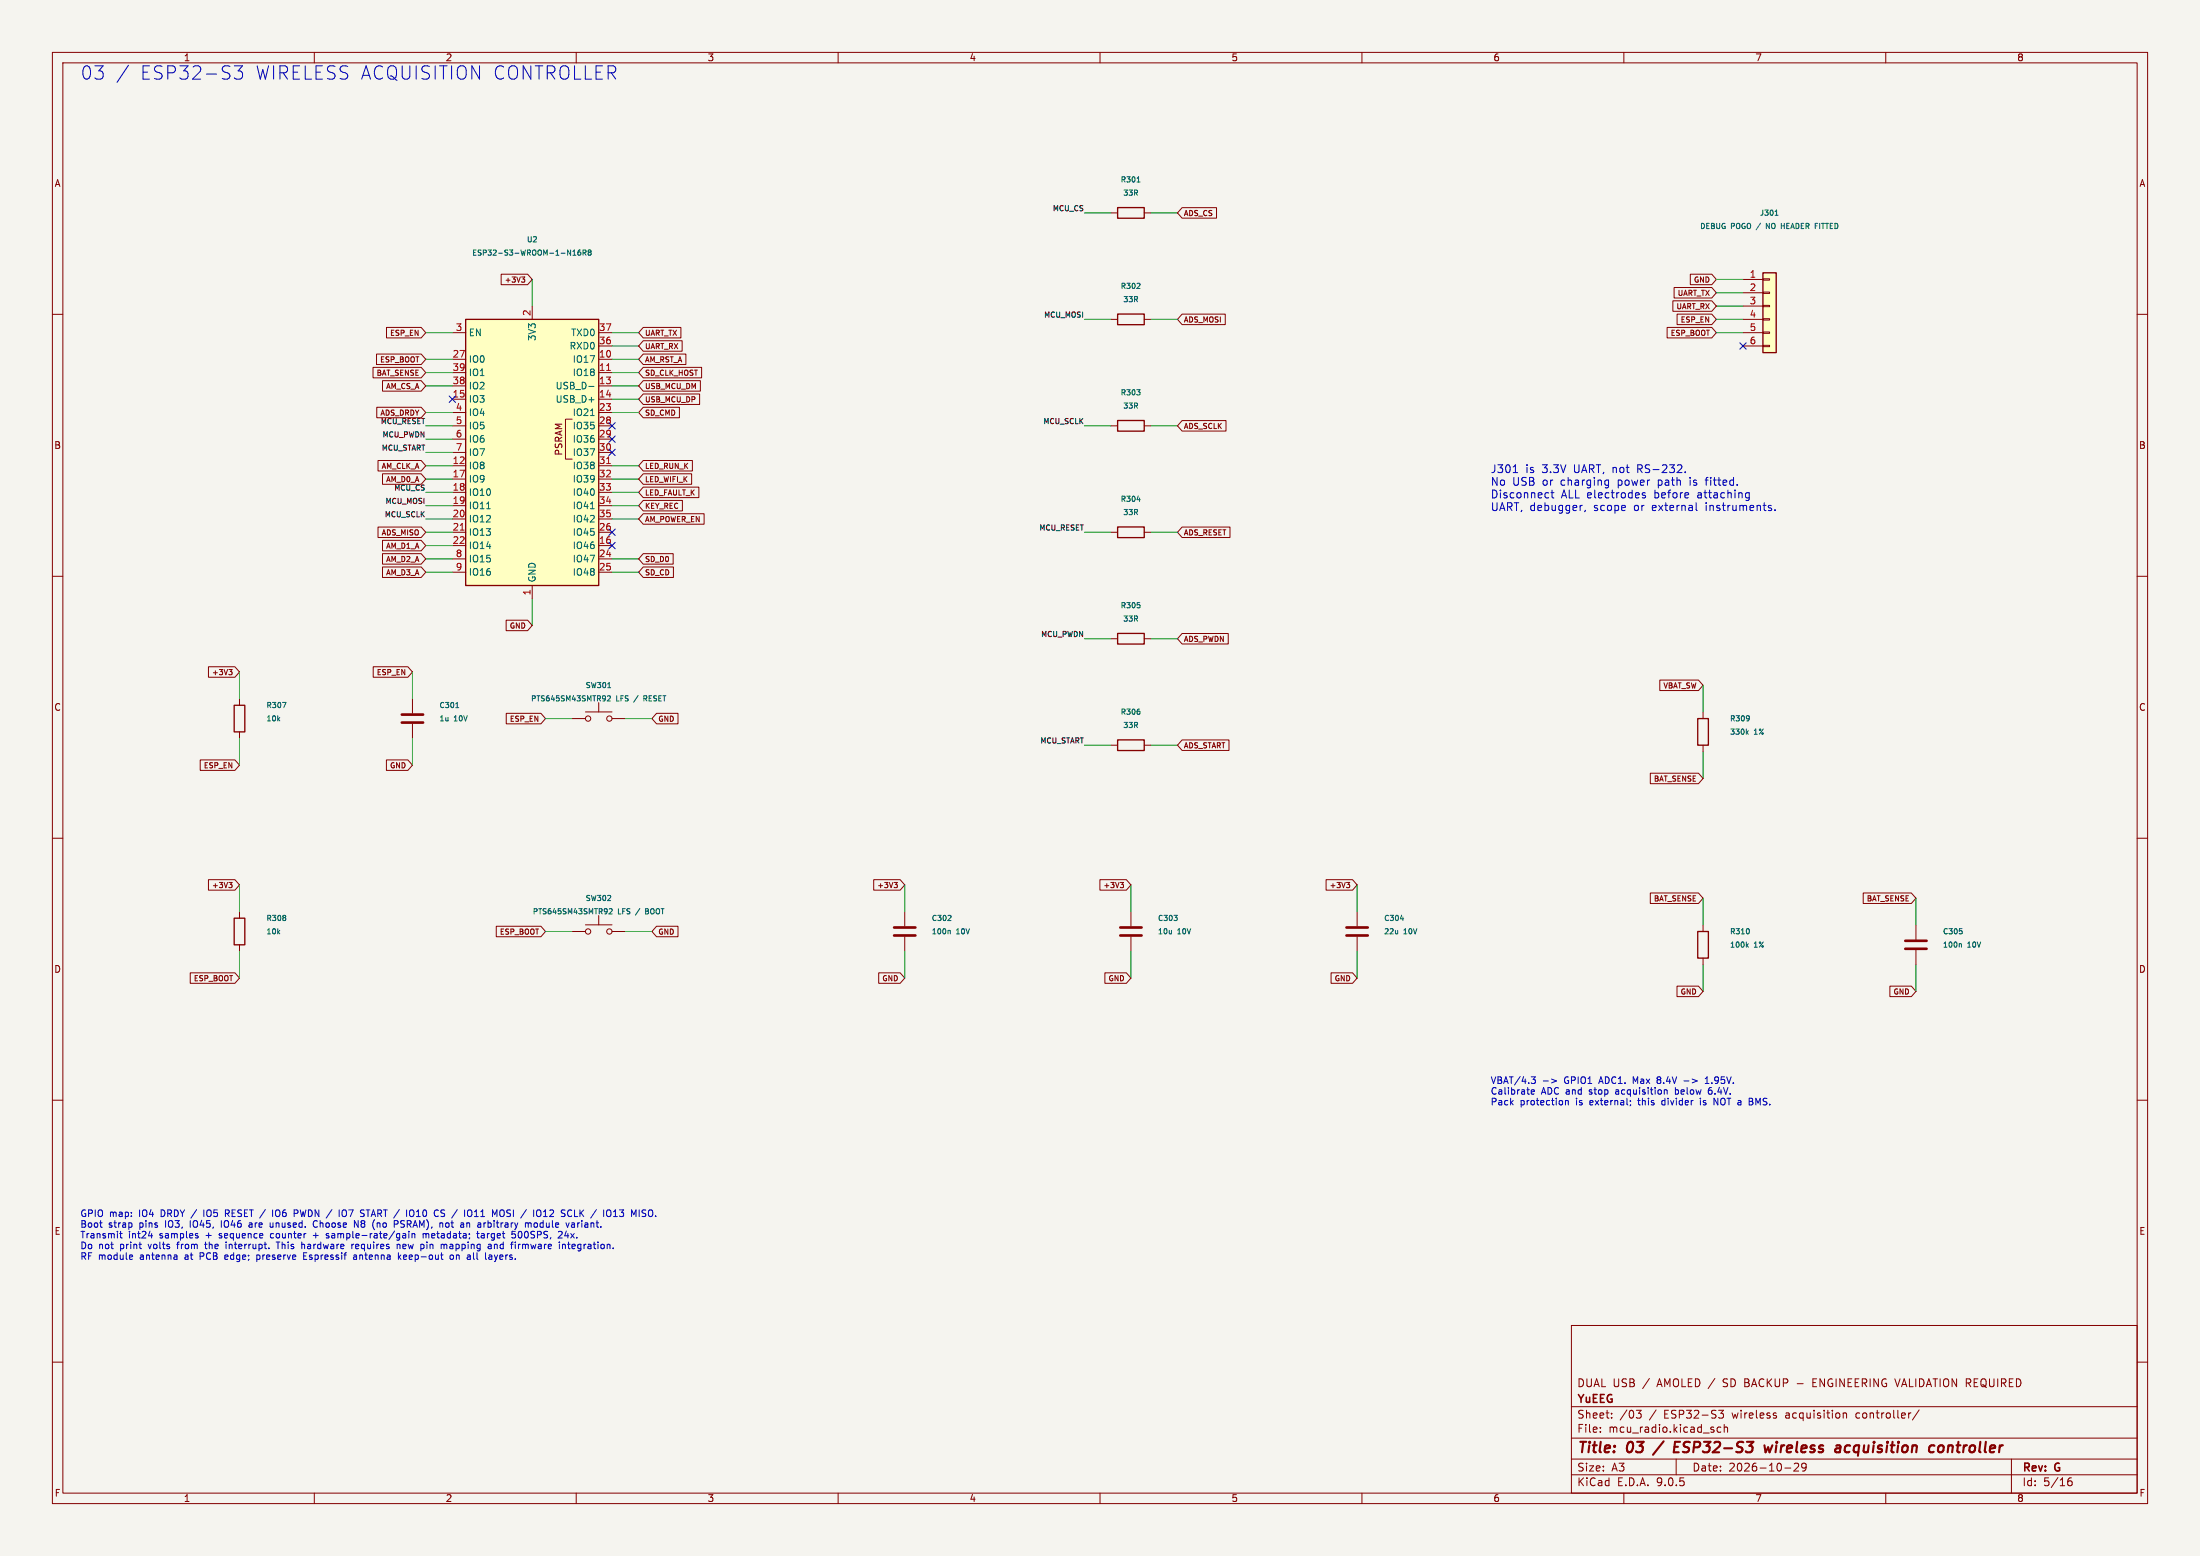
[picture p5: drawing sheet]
<svg xmlns="http://www.w3.org/2000/svg" width="420mm" height="297mm" viewBox="0 0 420 297" stroke-linecap="round" stroke-linejoin="round" font-family="sans-serif">
<path d="M0 0h420v297h-420z" fill="#f5f4ef" stroke="#f5f4ef" stroke-width=".19"/>
<g fill="none" stroke="#840000" stroke-width=".19">
<path d="M10 10h400v277h-400zM12 12h396v273h-396zM60 10v2M110 10v2M160 10v2M210 10v2M260 10v2M310 10v2M360 10v2M10 60h2M212.1 61h1.3M218.4 61h1.3"/>
<path d="M408 60h2M212.1 81.3h1.3M218.4 81.3h1.3M10 110h2M408 110h2M109.2 137.2h2.6M111.8 135.9h5M114.3 134.1v1.8M116.8 137.2h2.6M10 160h2M212.1 142.2h1.3M218.4 142.2h1.3"/>
<path d="M408 160h2M45.7 174v1.3M109.2 177.8h2.6M111.8 176.5h5M114.3 174.8v1.7M116.8 177.8h2.6M172.7 174v2.8M172.7 178.8v2.8M215.9 174v2.8M215.9 178.8v2.8M45.7 180.3v1.3M10 210h2"/>
<path d="M408 210h2M300 253h108v32h-108zM10 260h2M300 278.5h108M300 274.5h108M300 268.5h108M305.5 273.2v.2M305.5 272.5v.1M307.7 270.5v.2M307.7 269.8v.1M312.4 269.2h.9l-.5 .6 .4 .1 .1 .5-.3 .3h-.4M320 278.5v3"/>
<path d="M328.1 269.2h.9l-.5 .6 .4 .1v.6l-.2 .2-.5-.1M328.5 272.5l-.4-.1-.3 .3 .1 .6h.6M329.2 272.5l.2-.1 .3 .1 .1 .9M329.2 271.9v1.5M342.5 279.4l.6-.1 .2 .1 .1 .3-1 1.1h1M343.1 264.1h1.1M344.8 279.9l-.3 .3h-.3l-.3-.3 .2-.5 .4-.1 .2 .1a.99 .99 0 0 1-.3 1.4h-.3M346.1 263.9h.5M346.8 263.2h-.7v1.5h.7M351.9 269.7v1M351.9 269.8l.2-.1 .3 .1 .1 .9M364.7 269.7h.1"/>
<path d="M366.4 269.1l-1.3 1.9M384 278.5v6.5M408 260h2M60 285v2M110 285v2M160 285v2M210 285v2M260 285v2M300 281.5h108M310 285v2M340.7 280.2h1.2M360 285v2"/>
<path d="M394.7 282.9l.3-.2h.4l.2 .2v.4l-.3 .3-.4-.1-.2-.2M395.4 282.1a.59 .59 0 0 0-.7 .6"/>
<circle cx="112.3" cy="137.2" r=".51"/>
<circle cx="116.3" cy="137.2" r=".51"/>
<circle cx="112.3" cy="177.8" r=".51"/>
<circle cx="116.3" cy="177.8" r=".51"/>
</g>
<path d="M317.6 275.1l-2 2.6M319.7 276.2h.6M320.7 275.2h-.9l-.3 2h1M336.8 275.9l.2 1.3 .5-.9 .3 .9 .6-1.3M353 275.9a.66 .66 0 0 0-.8 .4v.7l.3 .2h.4M370.1 276.1a.52 .52 0 0 1 .6-.2 .52 .52 0 0 1 .4 .4l-.1 .5a.55 .55 0 0 1-.5 .4 .55 .55 0 0 1-.5-.4z" fill="none" stroke="#840000" stroke-width=".4"/>
<path d="M213.4 59.9h5v2.1h-5zM213.4 80.3h5v2h-5zM213.4 141.2h5v2.1h-5zM44.7 175.3h2v5h-2z" fill="none" stroke="#840000" stroke-width=".25"/>
<g fill="none" stroke="#006464" stroke-width=".19">
<path d="M217 55.1h.6M217.6 54.2v.3M217 74.4h.6l-.3 .4M217.6 74.9v.4M116 132.9l.3-.1 .2 .3-.6 .7h.6M116 131.3h.6M122.9 133.3h.4M123.3 132.8h-.4v1M217.6 135.8v.4M54.5 174.8v.2M54.5 175.2v.4M116.3 173.5l.4-.1 .2 .3-.6 .7h.6"/>
<path d="M123.3 173.9h.3M123.6 173.4h-.3v1h.3M180.9 175.7h.7M181.1 177.6l.3 .1v.6M181.5 174.8v.3M224.1 174.7h.6l-.3 .4M224.7 175.2v.4"/>
</g>
<path d="M170.7 177h4.1M170.7 178.6h4.1M213.9 177h4M213.9 178.6h4" fill="none" stroke="#840000" stroke-width=".51"/>
<path d="M88.9 61h25.4v50.8h-25.4z" fill="#ffffc2"/>
<path d="M88.9 61h25.4v50.8h-25.4zM213.4 120.9h5v2h-5z" fill="none" stroke="#840000" stroke-width=".25"/>
<g fill="none" stroke="#840000" stroke-width=".19">
<path d="M101.6 58.4v2.6M86.4 63.5h2.5M86.4 68.6h2.5M86.4 71.1h2.5M86.4 73.7h2.5M86.4 76.2h2.5M86.4 78.7h2.5M114.3 63.5h2.5M114.3 68.6h2.5M114.3 71.1h2.5M114.3 73.7h2.5M114.3 76.2h2.5"/>
<path d="M114.3 78.7h2.5M114.3 66h2.5M86.4 81.3h2.5M86.4 83.8h2.5M86.4 86.4h2.5M86.4 88.9h2.5M86.4 91.4h2.5M86.4 94h2.5M86.4 96.5h2.5M86.4 99.1h2.5M109.2 80h-1.3v7.6h1.3M114.3 81.3h2.5"/>
<path d="M114.3 83.8h2.5M114.3 86.4h2.5M114.3 88.9h2.5M114.3 91.4h2.5M114.3 94h2.5M114.3 96.5h2.5M114.3 99.1h2.5M86.4 101.6h2.5M86.4 104.1h2.5M86.4 106.7h2.5M86.4 109.2h2.5M101.6 111.8v2.5"/>
<path d="M114.3 101.6h2.5M114.3 104.1h2.5M114.3 106.7h2.5M114.3 109.2h2.5M212.1 121.9h1.3M218.4 121.9h1.3"/>
</g>
<g fill="none" stroke="#006464" stroke-width=".19">
<path d="M109.4 48.7h.5M109.4 48l.2-.3v1M110.8 47.7l-.3 .1-.1 .2-.1 .5 .2 .2 .3-.1v-.5h-.3l-.2 .2M111.3 48.2h.5v-.4l-.5-.1v1M111.6 48.2l.3 .5M112.5 48.1l-.2 .2 .2 .4 .3-.2-.2-.4M112.5 48.1l-.2-.1 .2-.3 .3 .2-.2 .2M112.5 48.1h.1M112.4 73.8h1M112.7 79.3h.7M92.9 97.1h.7M112.7 97.1h.7"/>
<path d="M217.6 115.5v.4"/>
</g>
<path d="M115.8 70.7h.7M115.8 88.5h.7M87.9 101.2h.7" fill="none" stroke="#a90000" stroke-width=".19"/>
<path d="M336.5 52.1h2.6v15.2h-2.6z" fill="#ffffc2"/>
<path d="M213.4 39.6h5v2.1h-5zM336.5 52.1h2.6v15.2h-2.6zM213.4 100.6h5v2h-5zM44.7 134.6h2v5.1h-2zM324.1 137.2h2v5h-2zM324.1 177.8h2v5.1h-2z" fill="none" stroke="#840000" stroke-width=".25"/>
<g fill="none" stroke="#840000" stroke-width=".19">
<path d="M225.7 39.6h6.5v2h-6.5l-.9-1zM95.7 52.3h5l.9 1-.9 1h-5zM99.6 52.9h.6l-.3 .3 .2 .1 .1 .4-.2 .2h-.3M212.1 40.6h1.3M218.4 40.6h1.3M225.7 60h8.2v2h-8.2l-.9-1zM319.4 57.4h7.4l.9 1-.9 1h-7.4zM319.6 54.9h7.2l.9 1-.9 1h-7.2zM320.2 60h6.6l.9 1-.9 1h-6.6zM322.7 52.3h4.1l.9 1-.9 1h-4.1zM332.7 53.3h3.8M332.7 55.9h3.8"/>
<path d="M332.7 58.4h3.8M336.5 53.2h1.3v.3h-1.3zM336.5 55.8h1.3v.2h-1.3zM336.5 58.3h1.3v.2h-1.3zM71.2 70.1h9.2l.9 1-.9 1h-9.2zM71.9 67.6h8.5l.9 1-.9 1h-8.5zM71.9 77.7h8.5l.9 1-.9 1h-8.5zM73 72.7h7.4l.9 1-.9 1h-7.4zM73.8 62.5h6.6l.9 1-.9 1h-6.6zM122.8 62.5h7.2v2h-7.2l-.9-1zM122.8 65h7.4v2h-7.4l-.9-1zM122.8 67.6h8.1v2h-8.1l-.9-1z"/>
<path d="M122.8 72.7h10.9v2h-10.9l-.9-1zM122.8 75.2h10.8v2h-10.8l-.9-1zM122.8 70.1h11.1v2h-11.1l-.9-1zM122.8 77.7h6.9v2h-6.9l-.9-1zM318.3 62.5h8.5l.9 1-.9 1h-8.5zM332.7 61h3.8M332.7 63.5h3.8M332.7 66h3.8M336.5 60.8h1.3v.3h-1.3zM336.5 63.4h1.3v.2h-1.3zM336.5 65.9h1.3v.3h-1.3zM72.2 87.9h8.2l.9 1-.9 1h-8.2z"/>
<path d="M73 90.4h7.4l.9 1-.9 1h-7.4zM122.8 90.4h9.2v2h-9.2l-.9-1zM122.8 93h10.6v2h-10.6l-.9-1zM122.8 95.5h7.5v2h-7.5l-.9-1zM122.8 98.1h11.6v2h-11.6l-.9-1zM122.8 87.9h9.4v2h-9.4l-.9-1zM225.7 80.3h8.3v2h-8.3l-.9-1zM72.2 100.6h8.2l.9 1-.9 1h-8.2zM73 103.1h7.4l.9 1-.9 1h-7.4zM73 105.7h7.4l.9 1-.9 1h-7.4zM73 108.2h7.4l.9 1-.9 1h-7.4zM96.6 118.4h4.1l.9 1-.9 1h-4.1z"/>
<path d="M122.8 105.7h5.7v2h-5.7l-.9-1zM122.8 108.2h5.8v2h-5.8l-.9-1zM212.1 101.6h1.3M218.4 101.6h1.3M225.7 100.6h9.1v2h-9.1l-.9-1zM39.8 127.3h5l.9 1-.9 1h-5zM43.7 127.8h.6l-.3 .4 .3 .1v.3l-.2 .2h-.3M45.7 133.4v1.2M45.7 139.7v1.3M71.2 127.3h6.7l.8 1-.8 1h-6.7zM78.7 133.4v2.7M78.7 138.2v2.8"/>
<path d="M96.6 136.2h6.7l.8 1-.8 1h-6.7zM125.3 136.2h4.1v2h-4.1l-.8-1zM225.7 120.9h8.8v2h-8.8l-.9-1zM316.9 129.8h7.3l.9 1-.9 1h-7.3zM325.1 135.9v1.3M38.2 145h6.6l.9 1.1-.9 1h-6.6zM73.8 145h4.1l.8 1.1-.8 1h-4.1zM225.7 141.2h8.9v2h-8.9l-.9-1zM315.1 147.6h9.1l.9 1-.9 1h-9.1zM325.1 142.2v1.3M39.8 167.9h5l.9 1-.9 1h-5zM43.7 168.4h.6l-.3 .4 .3 .1v.3l-.2 .2h-.3"/>
<path d="M94.7 176.8h8.6l.8 1-.8 1h-8.6zM125.3 176.8h4.1v2h-4.1l-.8-1zM166.8 167.9h5l.9 1-.9 1h-5zM170.7 168.4h.6l-.3 .4 .3 .1v.3l-.2 .2h-.3M210 167.9h5l.9 1-.9 1h-5zM213.9 168.4h.6l-.3 .4 .2 .1 .1 .3-.2 .2h-.3M253.2 167.9h5l.9 1-.9 1h-5zM257 168.4h.7l-.4 .4 .3 .1 .1 .3-.2 .2h-.3M259.1 174v2.8M259.1 178.8v2.8M315.1 170.4h9.1l.9 1.1-.9 1h-9.1zM325.1 176.5v1.3"/>
<path d="M355.7 170.4h9.2l.9 1.1-.9 1h-9.2zM365.8 176.5v2.8M36.3 185.7h8.5l.9 1-.9 1h-8.5zM167.7 185.7h4.1l.9 1-.9 1h-4.1zM210.9 185.7h4.1l.9 1-.9 1h-4.1zM254.1 185.7h4.1l.9 1-.9 1h-4.1zM320.1 188.2h4.1l.9 1-.9 1h-4.1zM325.1 182.9v1.3M360.8 188.2h4.1l.9 1-.9 1h-4.1zM365.8 181.4v2.8"/>
</g>
<g fill="none" stroke="#006464" stroke-width=".19">
<path d="M217.1 34.7h.5M337.2 43.6v-1l.6 1M338.9 41.1h.5M339.1 40.2l.1-.1v1M340.1 43.1h.5M217.1 95.4h.6M53.9 134.1h.7l-.4 1M87 135.1h.6M333.5 139.8l.3 .4M333.8 139.5l-.4 .4M333.9 136.7v.7M334 137l-.1 .1"/>
<path d="M267.3 175.4h.7M333.9 177.4v.7M374.5 177.7v.5M333.5 180.4l.3 .4M333.8 180.1l-.4 .4M374.2 180.1l.3 .2v.5"/>
</g>
<path d="M76.7 136.4h4.1M76.7 137.9h4.1M257 177h4.1M257 178.6h4.1M363.7 179.6h4.1M363.7 181.1h4.1" fill="none" stroke="#840000" stroke-width=".51"/>
<g fill="none" stroke="#009600" stroke-width=".19">
<path d="M101.6 53.3v5.1M207 40.6h5.1M219.7 40.6h5.1M327.7 53.3h5M327.7 55.9h5M327.7 58.4h5M81.3 63.5h5.1M81.3 68.6h5.1M81.3 71.1h5.1M81.3 73.7h5.1M81.3 78.7h5.1M116.8 63.5h5.1"/>
<path d="M116.8 68.6h5.1M116.8 71.1h5.1M116.8 73.7h5.1M116.8 78.7h5.1M116.8 66h5.1M116.8 76.2h5.1M207 61h5.1M219.7 61h5.1M327.7 63.5h5M327.7 61h5M81.3 94h5.1M81.3 96.5h5.1"/>
<path d="M81.3 91.4h5.1M81.3 81.3h5.1M81.3 83.8h5.1M81.3 86.4h5.1M81.3 99.1h5.1M81.3 88.9h5.1M116.8 94h5.1M116.8 96.5h5.1M116.8 91.4h5.1M116.8 99.1h5.1M116.8 88.9h5.1M207 81.3h5.1"/>
<path d="M219.7 81.3h5.1M81.3 104.1h5.1M81.3 106.7h5.1M81.3 109.2h5.1M81.3 101.6h5.1M101.6 114.3v5.1M116.8 106.7h5.1M116.8 109.2h5.1M207 101.6h5.1M219.7 101.6h5.1M45.7 128.3v5.1M78.7 128.3v5.1"/>
<path d="M104.1 137.2h5.1M119.4 137.2h5.1M207 121.9h5.1M219.7 121.9h5.1M325.1 130.8v5.1M45.7 141v5.1M78.7 141v5.1M207 142.2h5.1M219.7 142.2h5.1M325.1 143.5v5.1M45.7 168.9v5.1M104.1 177.8h5.1"/>
<path d="M119.4 177.8h5.1M172.7 168.9v5.1M215.9 168.9v5.1M259.1 168.9v5.1M325.1 171.5v5M365.8 171.5v5M45.7 181.6v5.1M172.7 181.6v5.1M215.9 181.6v5.1M259.1 181.6v5.1M325.1 184.2v5M365.8 184.2v5"/>
</g>
<g fill="none" stroke="#000084" stroke-width=".19">
<path d="M85.8 75.6l1.2 1.2M87 75.6l-1.2 1.2M332.1 65.4l1.2 1.2M333.3 65.4l-1.2 1.2M116.2 80.7l1.2 1.2M116.2 83.2l1.2 1.2M116.2 85.8l1.2 1.2M117.4 80.7l-1.2 1.2M117.4 83.2l-1.2 1.2M117.4 85.8l-1.2 1.2M116.2 103.5l1.2 1.2M116.2 101l1.2 1.2"/>
<path d="M117.4 103.5l-1.2 1.2M117.4 101l-1.2 1.2"/>
</g>
<g fill="none" stroke="#0000c2" stroke-width=".19">
<path d="M24.5 12.4l-2.1 3.3M44.7 12.6h1.6l-.8 .9a.69 .69 0 0 1 .8 .5v.6l-.2 .4-1 .1-.4-.2M288.9 90.2h.8M295.2 94l.5 .1M295.7 95h-.5M296.1 94h.6M296.3 93.5v1.3l.4 .2M301.9 96.5h.2M302.7 97.4l-.2 .3M306.9 91.6l.2 .1M307.1 91.6v1.2l-.2 .3h-.3M307.1 92.6h-.4"/>
<path d="M313.6 94.1v.4l.5 .1 .1 .2-.3 .2h-.4M321.7 90.1v.1M323.8 96v1.2l.2 .3M325.5 91.6h.6M333.4 95h.5M333.4 94.1h.5M333.9 94v1.3l-.2 .2h-.4M337.8 96.5h.4M337.8 97h.4v.2l-.2 .3h-.3M338.9 97.3v.2M292.3 208.4l.6-.1v-.2l-.4-.1-.2 .2 .1 .6h.5M292.3 205.5h.8l-.4 .5 .3 .1 .1 .5-.2 .2h-.4"/>
<path d="M296.2 206l1 .3-1 .4M298.9 210.1v.8M298.9 210.2l.1-.1h.3l.1 .8M311.3 210.8l-.1 .3M316.6 205.5l-.3 .3 .3 .3-.2 .1-.1 .4 .3 .2M317.3 210.2l-.1 .5 .2 .1M317.7 208.1l.2-.1 .3 .1 .1 .8M319.8 207.6v1.3M319.8 208.8l.2 .1M320 208l-.2 .1M321.5 206.3h.9M324.6 210.1v.8"/>
<path d="M325.5 206.8h.7M325.5 205.9l.4-.4v1.3M326.3 207.7l-.2 .9 .1 .2 .4 .1M326.6 208.1h-.2l-.3 .2M327.2 209.6l.7 1.3M334.5 210.3l.2 .2-.2 .3M334.5 209.8v.3M19.4 234.3h.1M23 235v1.1l.3 .2M25.1 233.5v.6M25.3 239.7v.1l-.6 .2M28.3 235.9h.8"/>
<path d="M28.9 235.5v.8M37.7 235.9l.1 .2-.1 .2M38.9 230.9v1.3M39 237.5h.5M39.2 237.1l.1 1.2M42.3 233v1.3M43 231.6h.5M43.1 239.5l-.2 .2v.5l.2 .2M43.2 237.5v.8M43.3 231.6l.5 .6M43.5 239.8l-.6 .2M43.5 230.9h-.5v1.3"/>
<path d="M47.9 233.4l-.3 .1M48 233.8h-.3l-.2 .2 .1 .2 .4 .1M49 239.5v1.3M51.6 233.4v.8l.3 .1 .2-.2M51.9 235.5l-.3 .2v.4l.3 .2M52 230.9v1.3M52.9 230.9l-.1 .1a.81 .81 0 0 0 .1 1.2M53.1 237.1v1.2M56.6 230.9l.3 .3-.1 .3-.2 .1M57.8 237.5l.4 .2v.6M58 239.7h.4M58.6 239.1h-.6v1.3h.6"/>
<path d="M59.8 235.8h1M59.9 233.2a.59 .59 0 0 0-.1 .8 .59 .59 0 0 0 .8 .1M62.8 235.5h-.3l-.2 .2 .5 .4M62.8 236.1l-.2 .2-.3-.1M66.1 231.4a.42 .42 0 0 0-.4-.5 .42 .42 0 0 0-.4 .5v.4a.42 .42 0 0 0 .4 .4 .42 .42 0 0 0 .4-.4M67.2 237.5v.8M67.2 237.6v.1M67.5 239.6h.5l.1 .8M67.7 233l.7 1.3v-1.3M67.9 237.7l.1 .6h.3M68.1 239.8l-.4 .1-.2 .2 .2 .3 .4-.1M68.5 237.8l-.6 .1"/>
<path d="M69.9 230.9h.7M70.3 230.9v1.3M72 233.4v.9M72.4 233.4l-.4 .1M75.8 237.5v.8M76 233.2l-.1 .4M76.1 239.1v1.3M76.2 239.9l.3 .5M76.4 237.7v.6M76.5 234.2l.2 .1M76.5 233.2l.2 .4M76.5 239.5l-.4 .5"/>
<path d="M76.9 237.7l.1 .6M77.4 236.2l-.4 .1M77.4 235.8h-.4M77.4 235.6v.7M77.5 237.8l-.6 .1M78.1 235.5v.8M78.5 230.9a.43 .43 0 0 1 .5 .5v.4a.43 .43 0 0 1-.5 .4M78.7 235.5v.8M79.2 235.6v.7M79.5 232.2h.7M79.6 231.2l-.1 .1M80.8 235.5v.8"/>
<path d="M81.3 235.6v.7M81.5 237.5v.8M81.5 237.1v.1M84.4 230.9l.5 .1M84.4 231.5l.4 .2 .1 .3-.3 .2h-.3M85.2 237.6l.1 .7M85.6 233.5l-.3-.1-.2 .3v.4l.2 .2 .3-.1M86 239.7l-.1 .4 .3 .3 .3-.1 .1-.2-.1-.4M89.1 233.5l.4-.1 .2 .2M89.1 233.4v.9M90.4 239.1v1.1l.2 .2M90.6 232.2h.7"/>
<path d="M90.6 231.3l.3-.4v1.3M91 235.5h.5M91.2 235v1.1l.3 .2M92 235.5h-.1M92 235.8l-.2 .2 .2 .3M92.6 233.4h.1M93.5 239.5l.4 .2v.7M93.8 238.3h-.4M93.8 237.7v.6M93.8 237.8l-.4 .1M93.9 239.8l-.4 .1-.2 .2M94.4 237.5v.8"/>
<path d="M95.7 230.9a.43 .43 0 0 1 .6 .5v.4a.43 .43 0 0 1-.6 .4M96.7 232.2h.2M96.8 231.1v.3M98.4 235.6v.5l-.1 .1-.4 .1-.2-.1M99 237.5v.8M99.1 237.6l-.1 .1M100.7 233.4l.2 .2M100.9 233.6l.1-.2 .3 .1 .1 .8M100.9 233.6v.7M102.5 233.5l-.3-.1-.3 .3 .1 .4 .2 .2 .3-.1M103.8 232.2h.7M105.1 230.9l-.1 .2"/>
<path d="M105.6 231.5l-.7 .7h.8M107.3 235.3v.3l-.8 .7h.8M107.4 237.6l.2-.1 .3 .1v.7M108.1 235l-.3 .9h.8M108.4 237.5h.4M108.5 237.1v1.1l.3 .1M109.3 233.4l.4 .2v.7M109.7 234.2l-.4 .1M109.7 233.7l-.4 .1M109.7 232.2h.6M110.3 233.4v.9M110.5 233.4l-.2 .3"/>
<path d="M116.1 230.9l.4 .1M116.5 232.2h-.4M118.3 230.9h.8l-.5 .5 .4 .1v.6l-.2 .1-.5-.1M123.8 231.1l.3-.2 .5 .2M123.8 232l.3 .2 .5-.2M25.3 240.3l-.4 .1M49 240.3l.4 .1M93.3 240.2l.2 .2 .4-.1"/>
</g>
<g font-size="3.5" fill="#0000c2">
<text x="15.2" y="15.4">03</text>
<text x="26.5" y="15.4">ESP32-S3</text>
<text x="48.5" y="15.4">WIRELESS ACQUISITION CONTROLLER</text>
</g>
<g font-size="2.8" fill="#840000">
<text x="301" y="277.9">Title:</text>
<text x="310.6" y="277.9">03</text>
<text x="321.2" y="277.9">ESP32-S3</text>
<text x="339.3" y="277.9">wireless</text>
<text x="353.7" y="277.9">acquisition</text>
<text x="372.4" y="277.9">controller</text>
</g>
<g font-size="2.1" fill="#0000c2">
<text x="284.5" y="90.6">J301</text>
<text x="284.5" y="93">No</text>
<text x="284.5" y="95.4">Disconnect</text>
<text x="288.7" y="93">USB</text>
<text x="291.2" y="90.6">is</text>
<text x="294.4" y="90.6">3.3V</text>
<text x="294.5" y="93">or</text>
<text x="298" y="95.4">ALL electrodes</text>
<text x="298.1" y="93">charging</text>
<text x="300.6" y="90.6">UART, not</text>
<text x="309.1" y="93">power</text>
<text x="313" y="90.6">RS-232.</text>
<text x="316" y="95.4">before</text>
<text x="316.9" y="93">path</text>
<text x="323.1" y="93">is</text>
<text x="324.3" y="95.4">attaching</text>
<text x="326.4" y="93">fitted.</text>
<text x="284.5" y="97.9">UART, debugger,</text>
<text x="304.3" y="97.9">scope</text>
<text x="312.1" y="97.9">or</text>
<text x="315.7" y="97.9">external</text>
<text x="326.1" y="97.9">instruments.</text>
</g>
<g font-size="2.1" fill="#840000">
<text x="301" y="268.2">YuEEG</text>
<text x="301" y="265">DUAL USB</text>
<text x="313.7" y="265">/</text>
<text x="316.5" y="265">AMOLED /</text>
<text x="329.3" y="265">SD BACKUP</text>
<text x="346.9" y="265">ENGINEERING VALIDATION REQUIRED</text>
<text x="301" y="273.7">File:</text>
<text x="301" y="271">Sheet:</text>
<text x="307.1" y="273.7">mcu_radio.kicad_sch</text>
<text x="309.2" y="271">/03</text>
<text x="314.9" y="271">/</text>
<text x="317.8" y="271">ESP32-S3</text>
<text x="331" y="271">wireless</text>
<text x="341.3" y="271">acquisition</text>
<text x="354.9" y="271">controller/</text>
<text x="301" y="281.1">Size:</text>
<text x="307.6" y="281.1">A3</text>
<text x="323" y="281.1">Date:</text>
<text x="330" y="281.1">2026-10-29</text>
<text x="386" y="281.3">Rev:</text>
<text x="392.4" y="281.3">G</text>
<text x="301" y="283.9">KiCad</text>
<text x="308.7" y="283.9">E.D.A.</text>
<text x="316.3" y="283.9">9.0.5</text>
<text x="386" y="283.9">Id:</text>
<text x="390.1" y="283.9">5/16</text>
</g>
<g font-size="1.8" fill="#840000">
<text x="35" y="11.9">1</text>
<text x="85" y="11.9">2</text>
<text x="135" y="11.9">3</text>
<text x="185" y="11.9">4</text>
<text x="235" y="11.9">5</text>
<text x="285" y="11.9">6</text>
<text x="335" y="11.9">7</text>
<text x="385" y="11.9">8</text>
<text x="10.3" y="35.9">A</text>
<text x="408.3" y="35.9">A</text>
<text x="10.3" y="85.9">B</text>
<text x="107.5" y="87.1" transform="rotate(-90 107.5 87.1)">PSRAM</text>
<text x="408.2" y="85.9">B</text>
<text x="10.3" y="135.9">C</text>
<text x="408.2" y="135.9">C</text>
<text x="10.3" y="185.9">D</text>
<text x="408.2" y="185.9">D</text>
<text x="10.3" y="235.9">E</text>
<text x="408.3" y="235.9">E</text>
<text x="10.3" y="285.9">F</text>
<text x="35" y="286.9">1</text>
<text x="85" y="286.9">2</text>
<text x="135" y="286.9">3</text>
<text x="185" y="286.9">4</text>
<text x="235" y="286.9">5</text>
<text x="285" y="286.9">6</text>
<text x="335" y="286.9">7</text>
<text x="385" y="286.9">8</text>
<text x="408.3" y="285.9">F</text>
</g>
<g font-size="1.8" fill="#a90000">
<text x="333.9" y="53.1">1</text>
<text x="333.9" y="55.6">2</text>
<text x="333.9" y="58.2">3</text>
<text x="86.9" y="63.2">3</text>
<text x="101.3" y="60.4" transform="rotate(-90 101.3 60.4)">2</text>
<text x="114.3" y="63.2">37</text>
<text x="114.3" y="65.8">36</text>
<text x="333.9" y="60.7">4</text>
<text x="333.9" y="63.2">5</text>
<text x="333.9" y="65.8">6</text>
<text x="86.3" y="68.3">27</text>
<text x="86.3" y="70.9">39</text>
<text x="114.3" y="68.3">10</text>
<text x="114.3" y="70.9">11</text>
<text x="86.3" y="73.4">38</text>
<text x="86.3" y="75.9">15</text>
<text x="114.3" y="73.4">13</text>
<text x="114.3" y="75.9">14</text>
<text x="86.9" y="78.5">4</text>
<text x="86.9" y="81">5</text>
<text x="86.9" y="83.6">6</text>
<text x="114.3" y="78.5">23</text>
<text x="114.3" y="81">28</text>
<text x="114.3" y="83.6">29</text>
<text x="86.3" y="88.6">12</text>
<text x="86.9" y="86.1">7</text>
<text x="114.3" y="86.1">30</text>
<text x="114.3" y="88.6">31</text>
<text x="86.3" y="91.2">17</text>
<text x="86.3" y="93.7">18</text>
<text x="114.3" y="91.2">32</text>
<text x="114.3" y="93.7">33</text>
<text x="86.3" y="96.3">19</text>
<text x="86.3" y="98.8">20</text>
<text x="86.3" y="101.3">21</text>
<text x="114.3" y="96.3">34</text>
<text x="114.3" y="98.8">35</text>
<text x="114.3" y="101.3">26</text>
<text x="86.3" y="103.9">22</text>
<text x="86.9" y="106.4">8</text>
<text x="114.3" y="103.9">16</text>
<text x="114.3" y="106.4">24</text>
<text x="86.9" y="109">9</text>
<text x="101.3" y="113.7" transform="rotate(-90 101.3 113.7)">1</text>
<text x="114.3" y="109">25</text>
</g>
<g font-size="1.8" fill="#006464">
<text x="89.4" y="64.4">EN</text>
<text x="102.5" y="65.2" transform="rotate(-90 102.5 65.2)">3V3</text>
<text x="108.9" y="64.4">TXD0</text>
<text x="89.4" y="69.4">IO0</text>
<text x="89.4" y="72">IO1</text>
<text x="108.6" y="66.9">RXD0</text>
<text x="109.2" y="69.4">IO17</text>
<text x="109.2" y="72">IO18</text>
<text x="89.4" y="74.5">IO2</text>
<text x="89.4" y="77.1">IO3</text>
<text x="106" y="74.5">USB_D-</text>
<text x="106" y="77.1">USB_D+</text>
<text x="89.4" y="79.6">IO4</text>
<text x="89.4" y="82.1">IO5</text>
<text x="109.2" y="79.6">IO21</text>
<text x="109.2" y="82.1">IO35</text>
<text x="89.4" y="84.7">IO6</text>
<text x="89.4" y="87.2">IO7</text>
<text x="89.4" y="89.8">IO8</text>
<text x="109.2" y="84.7">IO36</text>
<text x="109.2" y="87.2">IO37</text>
<text x="109.2" y="89.8">IO38</text>
<text x="89.4" y="92.3">IO9</text>
<text x="89.4" y="94.8">IO10</text>
<text x="109.2" y="92.3">IO39</text>
<text x="109.2" y="94.8">IO40</text>
<text x="89.4" y="97.4">IO11</text>
<text x="89.4" y="99.9">IO12</text>
<text x="109.2" y="97.4">IO41</text>
<text x="109.2" y="99.9">IO42</text>
<text x="89.4" y="102.5">IO13</text>
<text x="89.4" y="105">IO14</text>
<text x="89.4" y="107.5">IO15</text>
<text x="109.2" y="102.5">IO45</text>
<text x="109.2" y="105">IO46</text>
<text x="109.2" y="107.5">IO47</text>
<text x="89.4" y="110.1">IO16</text>
<text x="102.5" y="111.3" transform="rotate(-90 102.5 111.3)">GND</text>
<text x="109.2" y="110.1">IO48</text>
</g>
<g font-size="1.8" fill="#0000c2">
<text x="284.5" y="207.2">VBAT/4.3</text>
<text x="284.5" y="209.3">Calibrate</text>
<text x="294.2" y="209.3">ADC and</text>
<text x="294.4" y="207.2">-&gt;</text>
<text x="298.7" y="207.2">GPIO1</text>
<text x="303.7" y="209.3">stop</text>
<text x="305.6" y="207.2">ADC1.</text>
<text x="308.9" y="209.3">acquisition</text>
<text x="312.2" y="207.2">Max</text>
<text x="317" y="207.2">8.4V</text>
<text x="320.5" y="209.3">below</text>
<text x="322.3" y="207.2">-&gt;</text>
<text x="326.6" y="207.2">1.95V.</text>
<text x="327" y="209.3">6.4V.</text>
<text x="284.5" y="211.3">Pack</text>
<text x="290.2" y="211.3">protection</text>
<text x="301" y="211.3">is</text>
<text x="303.8" y="211.3">external;</text>
<text x="313.2" y="211.3">this</text>
<text x="317.9" y="211.3">divider</text>
<text x="325.4" y="211.3">is</text>
<text x="328.2" y="211.3">NOT a</text>
<text x="335.4" y="211.3">BMS.</text>
<text x="15.2" y="232.6">GPIO map:</text>
<text x="26.7" y="232.6">IO4</text>
<text x="31" y="232.6">DRDY /</text>
<text x="39.5" y="232.6">IO5</text>
<text x="43.9" y="232.6">RESET /</text>
<text x="53.3" y="232.6">IO6</text>
<text x="57.6" y="232.6">PWDN /</text>
<text x="66.6" y="232.6">IO7</text>
<text x="70.9" y="232.6">START /</text>
<text x="80.1" y="232.6">IO10</text>
<text x="85.6" y="232.6">CS /</text>
<text x="91.7" y="232.6">IO11</text>
<text x="97.3" y="232.6">MOSI</text>
<text x="103" y="232.6">/</text>
<text x="105.5" y="232.6">IO12</text>
<text x="111.1" y="232.6">SCLK</text>
<text x="117" y="232.6">/</text>
<text x="119.5" y="232.6">IO13</text>
<text x="125" y="232.6">MISO.</text>
<text x="15.2" y="234.7">Boot</text>
<text x="15.2" y="236.7">Transmit</text>
<text x="15.2" y="238.8">Do</text>
<text x="18.8" y="238.8">not</text>
<text x="20.7" y="234.7">strap</text>
<text x="23" y="238.8">print</text>
<text x="24.5" y="236.7">int24</text>
<text x="26.7" y="234.7">pins</text>
<text x="28.6" y="238.8">volts</text>
<text x="30.6" y="236.7">samples</text>
<text x="31.8" y="234.7">IO3,</text>
<text x="34.3" y="238.8">from</text>
<text x="36.7" y="234.7">IO45,</text>
<text x="39.6" y="236.7">+</text>
<text x="39.8" y="238.8">the</text>
<text x="42.3" y="236.7">sequence</text>
<text x="42.9" y="234.7">IO46</text>
<text x="44" y="238.8">interrupt.</text>
<text x="48.4" y="234.7">are</text>
<text x="52.3" y="236.7">counter</text>
<text x="52.6" y="234.7">unused.</text>
<text x="53.9" y="238.8">This</text>
<text x="58.8" y="238.8">hardware</text>
<text x="60.6" y="236.7">+</text>
<text x="61.1" y="234.7">Choose</text>
<text x="63.3" y="236.7">sample-rate/gain</text>
<text x="68.6" y="238.8">requires</text>
<text x="69.1" y="234.7">N8</text>
<text x="72.8" y="234.7">(no</text>
<text x="77.1" y="234.7">PSRAM),</text>
<text x="77.4" y="238.8">new</text>
<text x="82" y="236.7">metadata;</text>
<text x="82.2" y="238.8">pin</text>
<text x="86" y="234.7">not</text>
<text x="86.3" y="238.8">mapping</text>
<text x="90.2" y="234.7">an</text>
<text x="92.6" y="236.7">target</text>
<text x="93.7" y="234.7">arbitrary</text>
<text x="95.5" y="238.8">and</text>
<text x="99.4" y="236.7">500SPS,</text>
<text x="100.1" y="238.8">firmware</text>
<text x="103" y="234.7">module</text>
<text x="108.5" y="236.7">24x.</text>
<text x="109.4" y="238.8">integration.</text>
<text x="111" y="234.7">variant.</text>
<text x="15.2" y="240.8">RF module</text>
<text x="26.8" y="240.8">antenna</text>
<text x="35.6" y="240.8">at</text>
<text x="38.6" y="240.8">PCB</text>
<text x="43.6" y="240.8">edge;</text>
<text x="49.8" y="240.8">preserve</text>
<text x="59" y="240.8">Espressif</text>
<text x="68.8" y="240.8">antenna</text>
<text x="77.5" y="240.8">keep-out</text>
<text x="87.6" y="240.8">on</text>
<text x="91.1" y="240.8">all</text>
<text x="94.7" y="240.8">layers.</text>
</g>
<g font-size="1.4" fill="#006464">
<text x="213.8" y="35">R301</text>
<text x="214.3" y="37.6">33R</text>
<text x="335.9" y="41.4">J301</text>
<text x="100.5" y="46.4">U2</text>
<text x="324.5" y="43.9">DEBUG</text>
<text x="330.4" y="43.9">POGO /</text>
<text x="337.6" y="43.9">NO</text>
<text x="340.7" y="43.9">HEADER FITTED</text>
<text x="90" y="49">ESP32-S3-WROOM-1-N16R8</text>
<text x="213.8" y="55.3">R302</text>
<text x="214.3" y="57.9">33R</text>
<text x="213.8" y="75.7">R303</text>
<text x="214.3" y="78.2">33R</text>
<text x="213.8" y="96">R304</text>
<text x="214.3" y="98.5">33R</text>
<text x="213.8" y="116.3">R305</text>
<text x="214.3" y="118.8">33R</text>
<text x="111.7" y="131.5">SW301</text>
<text x="50.8" y="137.9">10k</text>
<text x="50.8" y="135.3">R307</text>
<text x="83.8" y="135.3">C301</text>
<text x="83.8" y="137.9">1u</text>
<text x="86.7" y="137.9">10V</text>
<text x="101.3" y="134.1">PTS645SM43SMTR92</text>
<text x="117.6" y="134.1">LFS</text>
<text x="121.3" y="134.1">/</text>
<text x="123.3" y="134.1">RESET</text>
<text x="213.8" y="136.6">R306</text>
<text x="330.2" y="137.9">R309</text>
<text x="214.3" y="139.2">33R</text>
<text x="330.2" y="140.4">330k</text>
<text x="334.8" y="140.4">1%</text>
<text x="111.7" y="172.2">SW302</text>
<text x="50.8" y="178.5">10k</text>
<text x="50.8" y="176">R308</text>
<text x="101.6" y="174.7">PTS645SM43SMTR92</text>
<text x="118" y="174.7">LFS</text>
<text x="121.6" y="174.7">/</text>
<text x="123.7" y="174.7">BOOT</text>
<text x="177.8" y="176">C302</text>
<text x="177.8" y="178.5">100n</text>
<text x="182.5" y="178.5">10V</text>
<text x="220.9" y="176">C303</text>
<text x="220.9" y="178.5">10u</text>
<text x="224.8" y="178.5">10V</text>
<text x="264.1" y="176">C304</text>
<text x="264.1" y="178.5">22u</text>
<text x="267.9" y="178.5">10V</text>
<text x="330.2" y="178.5">R310</text>
<text x="370.8" y="178.5">C305</text>
<text x="330.2" y="181.1">100k</text>
<text x="334.8" y="181.1">1%</text>
<text x="370.8" y="181.1">100n</text>
<text x="375.6" y="181.1">10V</text>
</g>
<g font-size="1.4" fill="#0f0f0f">
<text x="200.8" y="40.4">MCU_CS</text>
<text x="199.2" y="60.7">MCU_MOSI</text>
<text x="72.5" y="79.5">ADS_DRDY</text>
<text x="72.5" y="81">MCU_RESET</text>
<text x="72.9" y="83.5">MCU_PWDN</text>
<text x="199" y="81">MCU_SCLK</text>
<text x="72.7" y="86.1">MCU_START</text>
<text x="75.1" y="93.7">MCU_CS</text>
<text x="73.3" y="98.8">MCU_SCLK</text>
<text x="73.5" y="96.2">MCU_MOSI</text>
<text x="198.3" y="101.3">MCU_RESET</text>
<text x="198.6" y="121.6">MCU_PWDN</text>
<text x="198.5" y="142">MCU_START</text>
</g>
<g font-size="1.4" fill="#840000">
<text x="225.9" y="41.4">ADS_CS</text>
<text x="96.2" y="54.1">+3V3</text>
<text x="319.9" y="59.2">UART_RX</text>
<text x="320.1" y="56.7">UART_TX</text>
<text x="323.2" y="54.1">GND</text>
<text x="74.3" y="64.3">ESP_EN</text>
<text x="123" y="64.3">UART_TX</text>
<text x="225.9" y="61.8">ADS_MOSI</text>
<text x="318.8" y="64.3">ESP_BOOT</text>
<text x="320.7" y="61.8">ESP_EN</text>
<text x="71.8" y="71.9">BAT_SENSE</text>
<text x="72.4" y="69.4">ESP_BOOT</text>
<text x="123" y="66.8">UART_RX</text>
<text x="123" y="69.4">AM_RST_A</text>
<text x="123" y="71.9">SD_CLK_HOST</text>
<text x="73.6" y="74.5">AM_CS_A</text>
<text x="123" y="74.5">USB_MCU_DM</text>
<text x="123" y="77">USB_MCU_DP</text>
<text x="123" y="79.5">SD_CMD</text>
<text x="225.9" y="82.1">ADS_SCLK</text>
<text x="72.7" y="89.7">AM_CLK_A</text>
<text x="123" y="89.7">LED_RUN_K</text>
<text x="73.6" y="92.2">AM_D0_A</text>
<text x="123" y="92.2">LED_WIFI_K</text>
<text x="123" y="94.8">LED_FAULT_K</text>
<text x="123" y="97.3">KEY_REC</text>
<text x="123" y="99.9">AM_POWER_EN</text>
<text x="72.7" y="102.4">ADS_MISO</text>
<text x="73.6" y="104.9">AM_D1_A</text>
<text x="73.6" y="107.5">AM_D2_A</text>
<text x="123" y="107.5">SD_D0</text>
<text x="225.9" y="102.4">ADS_RESET</text>
<text x="73.6" y="110">AM_D3_A</text>
<text x="123" y="110">SD_CD</text>
<text x="97.2" y="120.2">GND</text>
<text x="225.9" y="122.7">ADS_PWDN</text>
<text x="40.3" y="129.1">+3V3</text>
<text x="71.8" y="129.1">ESP_EN</text>
<text x="317.4" y="131.6">VBAT_SW</text>
<text x="97.2" y="138">ESP_EN</text>
<text x="125.6" y="138">GND</text>
<text x="225.9" y="143">ADS_START</text>
<text x="38.8" y="146.9">ESP_EN</text>
<text x="74.3" y="146.9">GND</text>
<text x="315.6" y="149.4">BAT_SENSE</text>
<text x="40.3" y="169.7">+3V3</text>
<text x="167.3" y="169.7">+3V3</text>
<text x="210.5" y="169.7">+3V3</text>
<text x="253.7" y="169.7">+3V3</text>
<text x="315.6" y="172.3">BAT_SENSE</text>
<text x="356.2" y="172.3">BAT_SENSE</text>
<text x="95.3" y="178.6">ESP_BOOT</text>
<text x="125.6" y="178.6">GND</text>
<text x="36.9" y="187.5">ESP_BOOT</text>
<text x="168.3" y="187.5">GND</text>
<text x="211.5" y="187.5">GND</text>
<text x="254.7" y="187.5">GND</text>
<text x="320.7" y="190">GND</text>
<text x="361.3" y="190">GND</text>
</g>
</svg>
